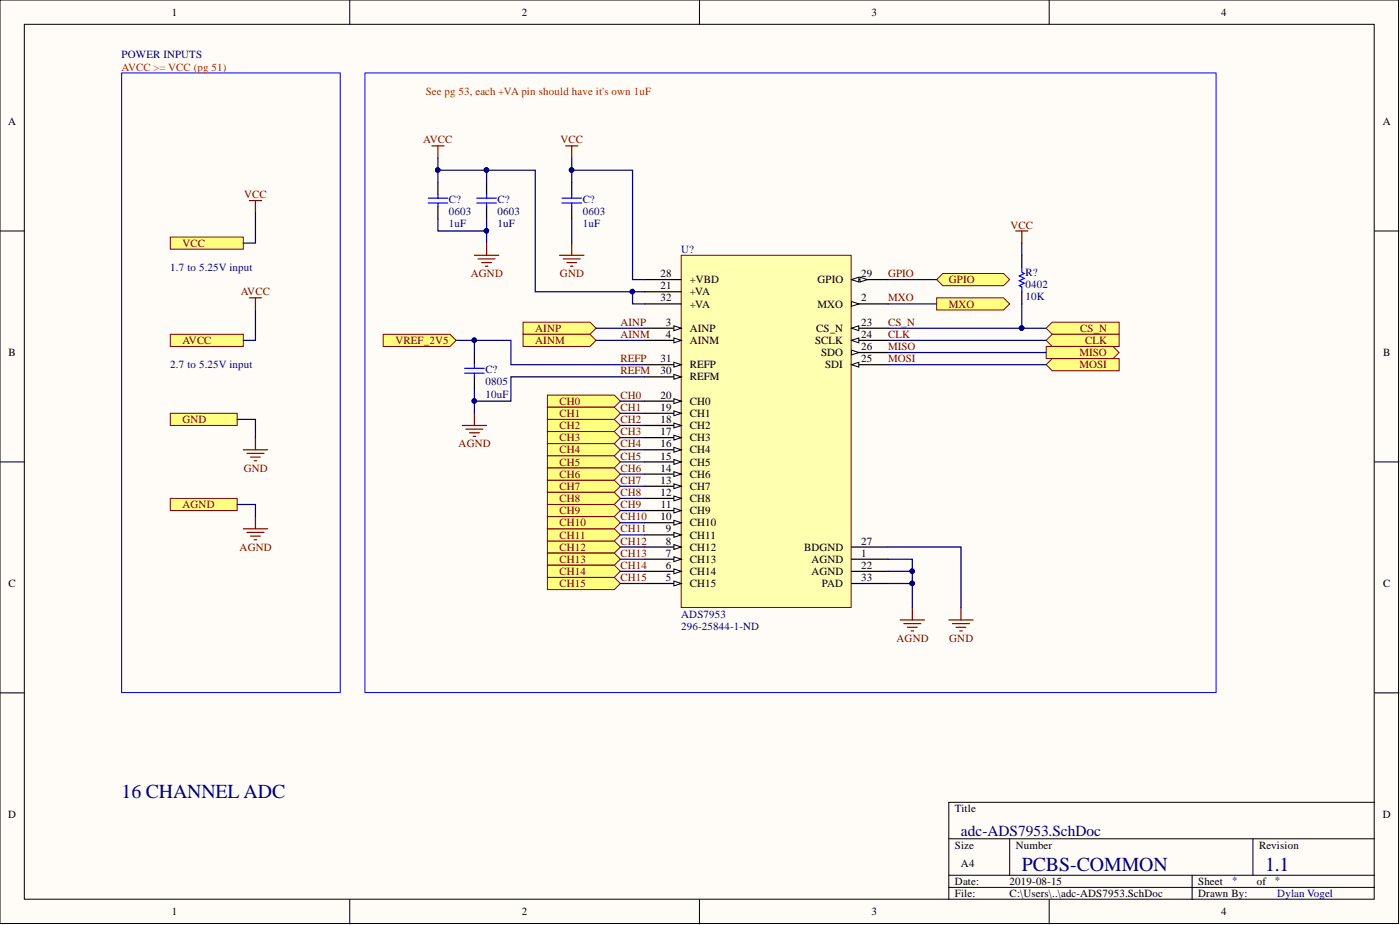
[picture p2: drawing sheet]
<svg xmlns="http://www.w3.org/2000/svg" width="292mm" height="193mm" viewBox="0 0 292 193" stroke-linecap="round" stroke-linejoin="round" font-family="sans-serif">
<g fill="#fffcf8" stroke="#000" stroke-width=".21">
<path d="M0 0h291.8v192.7h-291.8z"/>
<path d="M5.1 5.1h281.6v182.5h-281.6z"/>
</g>
<g fill="none" stroke="#000" stroke-width=".21">
<path d="M73 0v5.1M145.9 0v5.1M218.9 0v5.1M0 48.2h5.1M286.8 48.2h5.1M0 96.4h5.1M286.8 96.4h5.1M0 144.6h5.1M286.8 144.6h5.1M198 175h88.8M210.7 175v7.6M261.4 175v7.6"/>
<path d="M286.8 167.4h-88.8v20.3M73 187.7v5M145.9 187.7v5M198 182.6h88.8M198 185.1h88.8M218.9 187.7v5M248.7 182.6v5.1"/>
</g>
<g fill="#ffff80" stroke="#800000" stroke-width=".21">
<path d="M35.5 104h14v2.5h-14z" fill-rule="evenodd"/>
<path d="M35.5 86.2h14v2.6h-14z" fill-rule="evenodd"/>
</g>
<path d="M50.8 93.8h5M51.5 94.6h3.6M52.3 95.4h2M53 96.1h.6M53.3 91.3v2.5M50.8 110.3h5M51.5 111.1h3.6M52.3 111.8h2M53 112.6h.6M53.3 107.8v2.5" fill="none" stroke="#800000" stroke-width=".25"/>
<path d="M35.5 69.7h15.3v2.6h-15.3z" fill-rule="evenodd" fill="#ffff80" stroke="#800000" stroke-width=".21"/>
<path d="M52 62.1h2.6M53.3 62.1v2.6" fill="none" stroke="#800000" stroke-width=".25"/>
<path d="M25.4 15.2h45.6v129.3h-45.6z" fill="none" stroke="#00f" stroke-width=".21"/>
<path d="M35.5 49.5h15.3v2.5h-15.3z" fill-rule="evenodd" fill="#ffff80" stroke="#800000" stroke-width=".21"/>
<path d="M52 41.8h2.6M53.3 41.8v2.6M187.8 129.3h5.1M188.6 130.1h3.5M189.3 130.9h2.1M190.1 131.6h.5M190.4 126.8v2.5M198 129.3h5M198.7 130.1h3.6M199.5 130.9h2M200.2 131.6h.6M200.5 126.8v2.5" fill="none" stroke="#800000" stroke-width=".25"/>
<path d="M76.1 15.2h177.6v129.3h-177.6z" fill="none" stroke="#00f" stroke-width=".21"/>
<path d="M142.1 53.3h35.5v73.4h-35.5z" fill="#ffffb0" stroke="#800000" stroke-width=".21"/>
<path d="M177.7 63.4h7.6M177.7 116.7h7.6" fill="none" stroke="#000" stroke-width=".25"/>
<path d="M177.7 62.9l1.5 .5-1.5 .5z" fill="#fffcf8"/>
<path d="M177.7 62.9l1.5 .5-1.5 .5z" fill="none" stroke="#000" stroke-width=".21"/>
<path d="M134.5 68.5h7.6" fill="none" stroke="#000" stroke-width=".25"/>
<path d="M140.6 68l1.5 .5-1.5 .5z" fill="#fffcf8"/>
<path d="M140.6 68l1.5 .5-1.5 .5z" fill="none" stroke="#000" stroke-width=".21"/>
<path d="M134.5 71h7.6" fill="none" stroke="#000" stroke-width=".25"/>
<path d="M140.6 70.5l1.5 .5-1.5 .5z" fill="#fffcf8"/>
<path d="M140.6 70.5l1.5 .5-1.5 .5z" fill="none" stroke="#000" stroke-width=".21"/>
<path d="M134.5 121.7h7.6" fill="none" stroke="#000" stroke-width=".25"/>
<path d="M140.6 121.2l1.5 .5-1.5 .5z" fill="#fffcf8"/>
<path d="M140.6 121.2l1.5 .5-1.5 .5z" fill="none" stroke="#000" stroke-width=".21"/>
<path d="M134.5 119.2h7.6" fill="none" stroke="#000" stroke-width=".25"/>
<path d="M140.6 118.7l1.5 .5-1.5 .5z" fill="#fffcf8"/>
<path d="M140.6 118.7l1.5 .5-1.5 .5z" fill="none" stroke="#000" stroke-width=".21"/>
<path d="M134.5 116.7h7.6" fill="none" stroke="#000" stroke-width=".25"/>
<path d="M140.6 116.1l1.5 .6-1.5 .5z" fill="#fffcf8"/>
<path d="M140.6 116.1l1.5 .6-1.5 .5z" fill="none" stroke="#000" stroke-width=".21"/>
<path d="M134.5 114.1h7.6" fill="none" stroke="#000" stroke-width=".25"/>
<path d="M140.6 113.6l1.5 .5-1.5 .5z" fill="#fffcf8"/>
<path d="M140.6 113.6l1.5 .5-1.5 .5z" fill="none" stroke="#000" stroke-width=".21"/>
<path d="M134.5 111.6h7.6" fill="none" stroke="#000" stroke-width=".25"/>
<path d="M140.6 111.1l1.5 .5-1.5 .5z" fill="#fffcf8"/>
<path d="M140.6 111.1l1.5 .5-1.5 .5z" fill="none" stroke="#000" stroke-width=".21"/>
<path d="M134.5 109h7.6" fill="none" stroke="#000" stroke-width=".25"/>
<path d="M140.6 108.5l1.5 .5-1.5 .6z" fill="#fffcf8"/>
<path d="M140.6 108.5l1.5 .5-1.5 .6z" fill="none" stroke="#000" stroke-width=".21"/>
<path d="M134.5 106.5h7.6" fill="none" stroke="#000" stroke-width=".25"/>
<path d="M140.6 106l1.5 .5-1.5 .5z" fill="#fffcf8"/>
<path d="M140.6 106l1.5 .5-1.5 .5z" fill="none" stroke="#000" stroke-width=".21"/>
<path d="M134.5 104h7.6" fill="none" stroke="#000" stroke-width=".25"/>
<path d="M140.6 103.5l1.5 .5-1.5 .5z" fill="#fffcf8"/>
<path d="M140.6 103.5l1.5 .5-1.5 .5z" fill="none" stroke="#000" stroke-width=".21"/>
<path d="M134.5 101.4h7.6" fill="none" stroke="#000" stroke-width=".25"/>
<path d="M140.6 100.9l1.5 .5-1.5 .5z" fill="#fffcf8"/>
<path d="M140.6 100.9l1.5 .5-1.5 .5z" fill="none" stroke="#000" stroke-width=".21"/>
<path d="M134.5 98.9h7.6" fill="none" stroke="#000" stroke-width=".25"/>
<path d="M140.6 98.4l1.5 .5-1.5 .5z" fill="#fffcf8"/>
<path d="M140.6 98.4l1.5 .5-1.5 .5z" fill="none" stroke="#000" stroke-width=".21"/>
<path d="M134.5 96.4h7.6" fill="none" stroke="#000" stroke-width=".25"/>
<path d="M140.6 95.9l1.5 .5-1.5 .5z" fill="#fffcf8"/>
<path d="M140.6 95.9l1.5 .5-1.5 .5z" fill="none" stroke="#000" stroke-width=".21"/>
<path d="M134.5 93.8h7.6" fill="none" stroke="#000" stroke-width=".25"/>
<path d="M140.6 93.3l1.5 .5-1.5 .5z" fill="#fffcf8"/>
<path d="M140.6 93.3l1.5 .5-1.5 .5z" fill="none" stroke="#000" stroke-width=".21"/>
<path d="M134.5 91.3h7.6" fill="none" stroke="#000" stroke-width=".25"/>
<path d="M140.6 90.8l1.5 .5-1.5 .5z" fill="#fffcf8"/>
<path d="M140.6 90.8l1.5 .5-1.5 .5z" fill="none" stroke="#000" stroke-width=".21"/>
<path d="M134.5 88.8h7.6" fill="none" stroke="#000" stroke-width=".25"/>
<path d="M140.6 88.3l1.5 .5-1.5 .5z" fill="#fffcf8"/>
<path d="M140.6 88.3l1.5 .5-1.5 .5z" fill="none" stroke="#000" stroke-width=".21"/>
<path d="M134.5 86.2h7.6" fill="none" stroke="#000" stroke-width=".25"/>
<path d="M140.6 85.7l1.5 .5-1.5 .5z" fill="#fffcf8"/>
<path d="M140.6 85.7l1.5 .5-1.5 .5z" fill="none" stroke="#000" stroke-width=".21"/>
<path d="M134.5 83.7h7.6" fill="none" stroke="#000" stroke-width=".25"/>
<path d="M140.6 83.2l1.5 .5-1.5 .5z" fill="#fffcf8"/>
<path d="M140.6 83.2l1.5 .5-1.5 .5z" fill="none" stroke="#000" stroke-width=".21"/>
<path d="M177.7 68.5h7.6M177.7 119.2h7.6" fill="none" stroke="#000" stroke-width=".25"/>
<path d="M177.7 68.5l1.5-.5v1z" fill="#fffcf8"/>
<path d="M177.7 68.5l1.5-.5v1z" fill="none" stroke="#000" stroke-width=".21"/>
<path d="M177.7 71h7.6" fill="none" stroke="#000" stroke-width=".25"/>
<path d="M177.7 71l1.5-.5v1z" fill="#fffcf8"/>
<path d="M177.7 71l1.5-.5v1z" fill="none" stroke="#000" stroke-width=".21"/>
<path d="M177.7 76.1h7.6" fill="none" stroke="#000" stroke-width=".25"/>
<path d="M177.7 76.1l1.5-.5v1z" fill="#fffcf8"/>
<path d="M177.7 76.1l1.5-.5v1z" fill="none" stroke="#000" stroke-width=".21"/>
<path d="M177.7 73.5h7.6" fill="none" stroke="#000" stroke-width=".25"/>
<path d="M177.7 73l1.5 .5-1.5 .6z" fill="#fffcf8"/>
<path d="M177.7 73l1.5 .5-1.5 .6z" fill="none" stroke="#000" stroke-width=".21"/>
<path d="M134.5 58.3h7.6M177.7 58.3h7.6M177.7 114.1h7.6" fill="none" stroke="#000" stroke-width=".25"/>
<path d="M177.7 58.3l1.5-.5v1z" fill="#fffcf8"/>
<path d="M177.7 58.3l1.5-.5v1z" fill="none" stroke="#000" stroke-width=".21"/>
<path d="M179.4 57.8l1.6 .5-1.6 .5z" fill="#fffcf8"/>
<path d="M179.4 57.8l1.6 .5-1.6 .5z" fill="none" stroke="#000" stroke-width=".21"/>
<path d="M134.5 78.6h7.6" fill="none" stroke="#000" stroke-width=".25"/>
<path d="M140.6 78.1l1.5 .5-1.5 .5z" fill="#fffcf8"/>
<path d="M140.6 78.1l1.5 .5-1.5 .5z" fill="none" stroke="#000" stroke-width=".21"/>
<path d="M134.5 76.1h7.6" fill="none" stroke="#000" stroke-width=".25"/>
<path d="M140.6 75.6l1.5 .5-1.5 .5z" fill="#fffcf8"/>
<path d="M140.6 75.6l1.5 .5-1.5 .5z" fill="none" stroke="#000" stroke-width=".21"/>
<path d="M134.5 60.9h7.6M134.5 63.4h7.6M177.7 121.7h7.6" fill="none" stroke="#000" stroke-width=".25"/>
<g fill="#ffff80" stroke="#800000" stroke-width=".21">
<path d="M114.2 112.9h14l1.2 1.2-1.2 1.3h-14z" fill-rule="evenodd"/>
<path d="M114.2 115.4h14l1.2 1.3-1.2 1.2h-14z" fill-rule="evenodd"/>
<path d="M114.2 117.9h14l1.2 1.3-1.2 1.3h-14z" fill-rule="evenodd"/>
<path d="M114.2 120.5h14l1.2 1.2-1.2 1.3h-14z" fill-rule="evenodd"/>
</g>
<path d="M53.3 44.4v6.3h-2.5M53.3 64.7v6.3h-2.5M49.5 87.5h3.8v3.8M49.5 105.2h3.8v2.6M129.4 119.2h5.1M129.4 116.7h5.1M129.4 114.1h5.1M185.3 114.1h15.2v12.7M185.3 116.7h5.1v10.1M185.3 119.2h5.1M129.4 121.7h5.1M185.3 121.7h5.1" fill="none" stroke="#000080" stroke-width=".25"/>
<g fill="#000080" stroke="#000080" stroke-width=".21">
<circle cx="190.3" cy="119.2" r=".47"/>
<circle cx="190.3" cy="121.7" r=".47"/>
</g>
<path d="M90.1 30.4h2.5M91.4 30.4v2.6" fill="none" stroke="#800000" stroke-width=".25"/>
<g fill="#ffff80" stroke="#800000" stroke-width=".21">
<path d="M218.3 68.5l1.2-1.3h14v2.5h-14z" fill-rule="evenodd"/>
<path d="M114.2 82.4h14l1.2 1.3-1.2 1.3h-14z" fill-rule="evenodd"/>
<path d="M114.2 85h14l1.2 1.2-1.2 1.3h-14z" fill-rule="evenodd"/>
<path d="M114.2 87.5h14l1.2 1.3-1.2 1.2h-14z" fill-rule="evenodd"/>
<path d="M114.2 90h14l1.2 1.3-1.2 1.3h-14z" fill-rule="evenodd"/>
<path d="M114.2 92.6h14l1.2 1.2-1.2 1.3h-14z" fill-rule="evenodd"/>
<path d="M114.2 95.1h14l1.2 1.3-1.2 1.2h-14z" fill-rule="evenodd"/>
<path d="M114.2 100.2h14l1.2 1.2-1.2 1.3h-14z" fill-rule="evenodd"/>
<path d="M114.2 97.6h14l1.2 1.3-1.2 1.3h-14z" fill-rule="evenodd"/>
<path d="M114.2 102.7h14l1.2 1.3-1.2 1.2h-14z" fill-rule="evenodd"/>
<path d="M114.2 105.2h14l1.2 1.3-1.2 1.3h-14z" fill-rule="evenodd"/>
<path d="M114.2 110.3h14l1.2 1.3-1.2 1.3h-14z" fill-rule="evenodd"/>
<path d="M114.2 107.8h14l1.2 1.2-1.2 1.3h-14z" fill-rule="evenodd"/>
</g>
<path d="M96.4 88.8h5.1M97.2 89.5h3.6M98 90.3h2M98.7 91h.5M99 86.2v2.6" fill="none" stroke="#800000" stroke-width=".25"/>
<g fill="#ffff80" stroke="#800000" stroke-width=".21">
<path d="M195.4 62.1h14l1.3 1.3-1.3 1.3h-14z" fill-rule="evenodd"/>
<path d="M109.1 67.2h14l1.3 1.3-1.3 1.2h-14z" fill-rule="evenodd"/>
<path d="M195.4 58.3l1.3-1.2h12.7l1.3 1.2-1.3 1.3h-12.7z" fill-rule="evenodd"/>
</g>
<g fill="none" stroke="#800000" stroke-width=".25">
<path d="M118 30.4h2.6M119.3 30.4v2.6M99 53.3h5.1M99.7 54h3.6M100.5 54.8h2M101.3 55.5h.5M101.5 50.7v2.6M116.7 53.3h5.1M117.5 54h3.6M118.3 54.8h2M119 55.5h.5M119.3 50.7v2.6"/>
<path d="M211.9 48.2h2.6M213.2 48.2v2.5"/>
</g>
<g fill="#ffff80" stroke="#800000" stroke-width=".21">
<path d="M109.1 69.7h14l1.3 1.3-1.3 1.3h-14z" fill-rule="evenodd"/>
<path d="M218.3 71l1.2-1.3h14v2.6h-14z" fill-rule="evenodd"/>
<path d="M218.3 72.3h13.9l1.3 1.2-1.3 1.3h-13.9z" fill-rule="evenodd"/>
<path d="M218.3 76.1l1.2-1.3h14v2.5h-14z" fill-rule="evenodd"/>
</g>
<path d="M91.4 38v2.6M101.5 38v2.6M119.3 38v2.6M91.4 43.1v2.5M101.5 43.1v2.5M119.3 43.1v2.5M213.2 53.3v2.5M99 73.5v2.6M99 78.6v2.6M213.2 60.9v2.5" fill="none" stroke="#000" stroke-width=".25"/>
<g fill="none" stroke="#00f" stroke-width=".25">
<path d="M89.3 41.3h4.1M89.3 42.4h4.1M91.4 40.6v.7M91.4 42.4v.7M99.5 41.3h4.1M99.5 42.4h4.1M101.5 40.6v.7M101.5 42.4v.7M117.3 41.3h4M117.3 42.4h4M119.3 40.6v.7M119.3 42.4v.7"/>
<path d="M213.2 55.8v1l.5 .3-1 .5 1 .5-1 .5 1 .5-1 .5 .5 .3v1M97 76.8h4M97 77.9h4M99 76.1v.7M99 77.9v.7"/>
</g>
<g fill="none" stroke="#000080" stroke-width=".25">
<path d="M91.4 33v2.5h20.3v25.4h22.8M91.4 35.5v2.5M101.5 35.5v2.5M119.3 35.5h12.7v22.8h2.5M119.3 33v5M91.4 45.6v2.6h10.1v-2.6M101.5 48.2v2.5M119.3 45.6v5.1M185.3 58.3h10.1M213.2 50.7v2.6M95.2 71h11.4v5.1h27.9M99 71v2.5"/>
<path d="M124.4 68.5h10.1M124.4 71h10.1M132 60.9v2.5h2.5M134.5 78.6h-27.9v5.1h-7.6v-2.5M185.3 68.5h33M185.3 71h33M185.3 63.4h10.1M185.3 76.1h33M185.3 73.5h33M213.2 63.4v5.1M99 83.7v2.5M129.4 98.9h5.1"/>
<path d="M129.4 96.4h5.1M129.4 93.8h5.1M129.4 91.3h5.1M129.4 88.8h5.1M129.4 86.2h5.1M129.4 83.7h5.1M129.4 111.6h5.1M129.4 109h5.1M129.4 106.5h5.1M129.4 104h5.1M129.4 101.4h5.1"/>
</g>
<g fill="#000080" stroke="#000080" stroke-width=".21">
<circle cx="119.2" cy="35.5" r=".47"/>
<circle cx="131.9" cy="60.8" r=".47"/>
<circle cx="91.3" cy="35.5" r=".47"/>
<circle cx="101.5" cy="35.5" r=".47"/>
<circle cx="101.5" cy="48.1" r=".47"/>
<circle cx="98.9" cy="71" r=".47"/>
<circle cx="98.9" cy="83.7" r=".47"/>
<circle cx="213.2" cy="68.4" r=".47"/>
</g>
<path d="M79.9 69.7h14l1.3 1.3-1.3 1.3h-14z" fill-rule="evenodd" fill="#ffff80" stroke="#800000" stroke-width=".21"/>
<g font-size="4.1" fill="#000080">
<text x="25.4" y="166.4">16 CHANNEL ADC</text>
<text x="213.2" y="181.7">PCBS-COMMON</text>
<text x="264" y="181.7">1.1</text>
</g>
<text font-size="3.2" fill="#000080" x="200.5" y="174.3">adc-ADS7953.SchDoc</text>
<g font-size="2.3">
<text x="35.9" y="3.3">1</text>
<text x="108.9" y="3.3">2</text>
<text x="181.8" y="3.3">3</text>
<text x="254.8" y="3.3">4</text>
<text x="1.7" y="26.1">A</text>
<text x="288.5" y="26.1">A</text>
<text x="137.8" y="57.8">28</text>
<text x="143.9" y="59.1">+VBD</text>
<text x="170.6" y="59.1">GPIO</text>
<text x="179.7" y="57.8">29</text>
<text x="137.8" y="60.4">21</text>
<text x="137.8" y="62.9">32</text>
<text x="143.9" y="61.6">+VA</text>
<text x="143.9" y="64.2">+VA</text>
<text x="170.6" y="64.2">MXO</text>
<text x="179.7" y="62.9">2</text>
<text x="138.9" y="68">3</text>
<text x="138.9" y="70.5">4</text>
<text x="143.9" y="69.2">AINP</text>
<text x="143.9" y="71.8">AINM</text>
<text x="170" y="71.8">SCLK</text>
<text x="170.3" y="69.2">CS_N</text>
<text x="179.7" y="68">23</text>
<text x="179.7" y="70.5">24</text>
<text x="1.8" y="74.3">B</text>
<text x="137.8" y="75.6">31</text>
<text x="143.9" y="76.8">REFP</text>
<text x="171.3" y="74.3">SDO</text>
<text x="172.2" y="76.8">SDI</text>
<text x="179.7" y="75.6">25</text>
<text x="179.7" y="73">26</text>
<text x="288.6" y="74.3">B</text>
<text x="137.8" y="83.2">20</text>
<text x="137.8" y="78.1">30</text>
<text x="143.9" y="79.4">REFM</text>
<text x="137.8" y="88.3">18</text>
<text x="137.8" y="85.7">19</text>
<text x="143.9" y="89.5">CH2</text>
<text x="143.9" y="87">CH1</text>
<text x="143.9" y="84.4">CH0</text>
<text x="137.8" y="95.9">15</text>
<text x="137.8" y="93.3">16</text>
<text x="137.8" y="90.8">17</text>
<text x="143.9" y="94.6">CH4</text>
<text x="143.9" y="92.1">CH3</text>
<text x="137.8" y="100.9">13</text>
<text x="137.8" y="98.4">14</text>
<text x="143.9" y="99.7">CH6</text>
<text x="143.9" y="97.1">CH5</text>
<text x="137.8" y="103.5">12</text>
<text x="137.9" y="106">11</text>
<text x="143.9" y="107.3">CH9</text>
<text x="143.9" y="104.7">CH8</text>
<text x="143.9" y="102.2">CH7</text>
<text x="137.8" y="108.5">10</text>
<text x="138.9" y="113.6">8</text>
<text x="138.9" y="111.1">9</text>
<text x="143.9" y="112.3">CH11</text>
<text x="143.9" y="109.8">CH10</text>
<text x="179.7" y="113.6">27</text>
<text x="138.9" y="118.7">6</text>
<text x="138.9" y="116.1">7</text>
<text x="143.9" y="120">CH14</text>
<text x="143.9" y="117.4">CH13</text>
<text x="143.9" y="114.9">CH12</text>
<text x="167.8" y="114.9">BDGND</text>
<text x="169.3" y="117.4">AGND</text>
<text x="169.3" y="120">AGND</text>
<text x="179.7" y="116.1">1</text>
<text x="179.7" y="118.7">22</text>
<text x="1.8" y="122.5">C</text>
<text x="138.9" y="121.2">5</text>
<text x="143.9" y="122.5">CH15</text>
<text x="171.5" y="122.5">PAD</text>
<text x="179.7" y="121.2">33</text>
<text x="288.6" y="122.5">C</text>
<text x="1.7" y="170.7">D</text>
<text x="199.2" y="169.4">Title</text>
<text x="288.5" y="170.7">D</text>
<text x="199.2" y="177">Size</text>
<text x="211.9" y="177">Number</text>
<text x="262.7" y="177">Revision</text>
<text x="199.2" y="184.6">Date:</text>
<text x="200.5" y="180.8">A4</text>
<text x="210.7" y="184.6">2019-08-15</text>
<text x="250" y="184.6">Sheet</text>
<text x="262.3" y="184.6">of</text>
<text x="35.9" y="191">1</text>
<text x="108.9" y="191">2</text>
<text x="181.8" y="191">3</text>
<text x="199.2" y="187.2">File:</text>
<text x="210.7" y="187.2">C:\Users\..\adc-ADS7953.SchDoc</text>
<text x="250" y="187.2">Drawn By:</text>
<text x="254.8" y="191">4</text>
</g>
<g font-size="2.3" fill="#000080">
<text x="25.4" y="12.2">POWER INPUTS</text>
<text x="93.7" y="47.4">1uF</text>
<text x="93.7" y="42.4">C?</text>
<text x="93.7" y="44.9">0603</text>
<text x="103.8" y="47.4">1uF</text>
<text x="103.8" y="42.4">C?</text>
<text x="103.8" y="44.9">0603</text>
<text x="121.6" y="47.4">1uF</text>
<text x="121.6" y="42.4">C?</text>
<text x="121.6" y="44.9">0603</text>
<text x="142.1" y="52.7">U?</text>
<text x="35.5" y="56.6">1.7 to 5.25V input</text>
<text x="214" y="57.6">R?</text>
<text x="214" y="62.6">10K</text>
<text x="214" y="60.1">0402</text>
<text x="35.5" y="76.8">2.7 to 5.25V input</text>
<text x="101.3" y="77.9">C?</text>
<text x="101.3" y="82.9">10uF</text>
<text x="101.3" y="80.4">0805</text>
<text x="142.1" y="131.4">296-25844-1-ND</text>
<text x="142.1" y="128.8">ADS7953</text>
<text x="257.1" y="184.4">*</text>
<text x="266" y="184.4">*</text>
<text x="266.5" y="187.2">Dylan Vogel</text>
</g>
<g font-size="2.3" fill="#f00">
<text x="25.4" y="14.7">AVCC &gt;= VCC (pg 51)</text>
<text x="88.8" y="19.8">See pg 53, each +VA pin should have it's own 1uF</text>
</g>
<g font-size="2.3" fill="#800000">
<text x="88.3" y="29.9">AVCC</text>
<text x="116.9" y="29.9">VCC</text>
<text x="50.9" y="41.3">VCC</text>
<text x="210.8" y="47.7">VCC</text>
<text x="38.1" y="51.5">VCC</text>
<text x="98.2" y="57.8">AGND</text>
<text x="116.8" y="57.8">GND</text>
<text x="185.3" y="57.8">GPIO</text>
<text x="198" y="59.1">GPIO</text>
<text x="50.3" y="61.6">AVCC</text>
<text x="185.3" y="62.9">MXO</text>
<text x="198" y="64.2">MXO</text>
<text x="38.1" y="71.8">AVCC</text>
<text x="82.5" y="71.8">VREF_2V5</text>
<text x="111.7" y="69.2">AINP</text>
<text x="111.7" y="71.8">AINM</text>
<text x="129.4" y="68">AINP</text>
<text x="129.4" y="70.5">AINM</text>
<text x="185.3" y="68">CS_N</text>
<text x="185.3" y="70.5">CLK</text>
<text x="225.4" y="69.2">CS_N</text>
<text x="226.4" y="71.8">CLK</text>
<text x="129.4" y="75.6">REFP</text>
<text x="185.3" y="73">MISO</text>
<text x="185.3" y="75.6">MOSI</text>
<text x="225.2" y="74.3">MISO</text>
<text x="225.2" y="76.8">MOSI</text>
<text x="129.4" y="78.1">REFM</text>
<text x="129.4" y="83.2">CH0</text>
<text x="38.1" y="88.3">GND</text>
<text x="116.7" y="84.4">CH0</text>
<text x="116.7" y="87">CH1</text>
<text x="116.7" y="89.5">CH2</text>
<text x="129.4" y="85.7">CH1</text>
<text x="129.4" y="88.3">CH2</text>
<text x="95.7" y="93.3">AGND</text>
<text x="116.7" y="92.1">CH3</text>
<text x="116.7" y="94.6">CH4</text>
<text x="129.4" y="90.8">CH3</text>
<text x="129.4" y="93.3">CH4</text>
<text x="129.4" y="95.9">CH5</text>
<text x="50.8" y="98.4">GND</text>
<text x="116.7" y="97.1">CH5</text>
<text x="116.7" y="99.7">CH6</text>
<text x="129.4" y="98.4">CH6</text>
<text x="129.4" y="100.9">CH7</text>
<text x="38.1" y="106">AGND</text>
<text x="116.7" y="102.2">CH7</text>
<text x="116.7" y="104.7">CH8</text>
<text x="116.7" y="107.3">CH9</text>
<text x="129.4" y="103.5">CH8</text>
<text x="129.4" y="106">CH9</text>
<text x="116.7" y="112.3">CH11</text>
<text x="116.7" y="109.8">CH10</text>
<text x="129.4" y="113.6">CH12</text>
<text x="129.4" y="108.5">CH10</text>
<text x="129.4" y="111.1">CH11</text>
<text x="50" y="114.9">AGND</text>
<text x="116.7" y="114.9">CH12</text>
<text x="116.7" y="117.4">CH13</text>
<text x="116.7" y="120">CH14</text>
<text x="129.4" y="116.1">CH13</text>
<text x="129.4" y="118.7">CH14</text>
<text x="116.7" y="122.5">CH15</text>
<text x="129.4" y="121.2">CH15</text>
<text x="187.1" y="133.9">AGND</text>
<text x="198" y="133.9">GND</text>
</g>
</svg>
